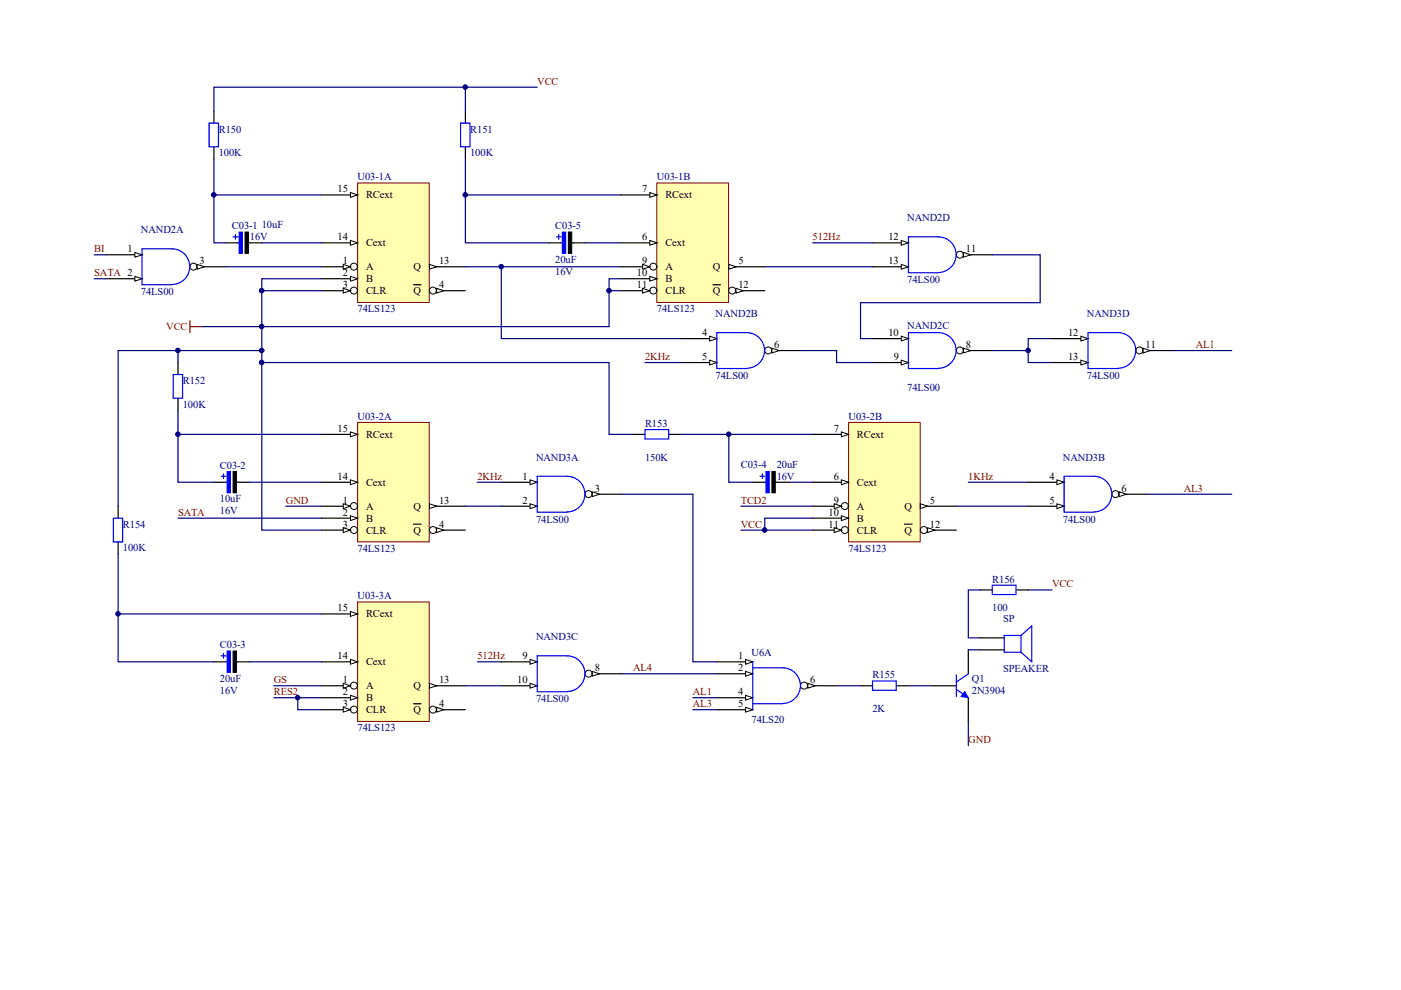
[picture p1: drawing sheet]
<svg xmlns="http://www.w3.org/2000/svg" width="297mm" height="210mm" viewBox="0 0 297 210" stroke-linecap="round" stroke-linejoin="round" font-family="sans-serif">
<path d="M22.5 54h7.6" fill="none" stroke="#000" stroke-width=".25"/>
<path d="M28.6 53.5l1.5 .5-1.5 .5z" fill="#fffcf8"/>
<path d="M28.6 53.5l1.5 .5-1.5 .5z" fill="none" stroke="#000" stroke-width=".21"/>
<path d="M22.5 59.1h7.6" fill="none" stroke="#000" stroke-width=".25"/>
<path d="M28.6 58.6l1.5 .5-1.5 .5z" fill="#fffcf8"/>
<path d="M28.6 58.6l1.5 .5-1.5 .5z" fill="none" stroke="#000" stroke-width=".21"/>
<path d="M40.3 56.6h7.6" fill="none" stroke="#000" stroke-width=".25"/>
<circle cx="41" cy="56.5" r=".74" fill="#fffcf8" stroke="#000" stroke-width=".21"/>
<path d="M41.8 56.1l1.5 .5-1.5 .5z" fill="#fffcf8"/>
<path d="M41.8 56.1l1.5 .5-1.5 .5z" fill="none" stroke="#000" stroke-width=".21"/>
<path d="M36.5 60.3a3.8 3.8 0 0 0 3.7-3.8 3.8 3.8 0 0 0-3.7-3.7h-6.4v7.6h6.4" fill="none" stroke="#00f" stroke-width=".25"/>
<path d="M144.4 71.8h7.6" fill="none" stroke="#000" stroke-width=".25"/>
<path d="M150.5 71.3l1.5 .5-1.5 .5z" fill="#fffcf8"/>
<path d="M150.5 71.3l1.5 .5-1.5 .5z" fill="none" stroke="#000" stroke-width=".21"/>
<path d="M144.4 76.9h7.6" fill="none" stroke="#000" stroke-width=".25"/>
<path d="M150.5 76.4l1.5 .5-1.5 .5z" fill="#fffcf8"/>
<path d="M150.5 76.4l1.5 .5-1.5 .5z" fill="none" stroke="#000" stroke-width=".21"/>
<path d="M162.1 74.3h7.7" fill="none" stroke="#000" stroke-width=".25"/>
<circle cx="162.9" cy="74.3" r=".74" fill="#fffcf8" stroke="#000" stroke-width=".21"/>
<path d="M163.7 73.8l1.5 .5-1.5 .5z" fill="#fffcf8"/>
<path d="M163.7 73.8l1.5 .5-1.5 .5z" fill="none" stroke="#000" stroke-width=".21"/>
<path d="M158.3 78.1a3.8 3.8 0 0 0 3.8-3.8 3.8 3.8 0 0 0-3.8-3.8h-6.3v7.6h6.3" fill="none" stroke="#00f" stroke-width=".25"/>
<path d="M106.3 102.2h7.6" fill="none" stroke="#000" stroke-width=".25"/>
<path d="M112.4 101.7l1.5 .5-1.5 .6z" fill="#fffcf8"/>
<path d="M112.4 101.7l1.5 .5-1.5 .6z" fill="none" stroke="#000" stroke-width=".21"/>
<path d="M106.3 107.3h7.6" fill="none" stroke="#000" stroke-width=".25"/>
<path d="M112.4 106.8l1.5 .5-1.5 .5z" fill="#fffcf8"/>
<path d="M112.4 106.8l1.5 .5-1.5 .5z" fill="none" stroke="#000" stroke-width=".21"/>
<path d="M124.1 104.8h7.6" fill="none" stroke="#000" stroke-width=".25"/>
<circle cx="124.8" cy="104.8" r=".74" fill="#fffcf8" stroke="#000" stroke-width=".21"/>
<path d="M125.6 104.3l1.5 .5-1.5 .5z" fill="#fffcf8"/>
<path d="M125.6 104.3l1.5 .5-1.5 .5z" fill="none" stroke="#000" stroke-width=".21"/>
<path d="M120.3 108.5a3.8 3.8 0 0 0 3.7-3.7 3.8 3.8 0 0 0-3.7-3.8h-6.4v7.6h6.4" fill="none" stroke="#00f" stroke-width=".25"/>
<path d="M124.1 142.9h7.6" fill="none" stroke="#000" stroke-width=".25"/>
<circle cx="124.8" cy="142.8" r=".74" fill="#fffcf8" stroke="#000" stroke-width=".21"/>
<path d="M125.6 142.4l1.5 .5-1.5 .5z" fill="#fffcf8"/>
<path d="M125.6 142.4l1.5 .5-1.5 .5z" fill="none" stroke="#000" stroke-width=".21"/>
<path d="M106.3 140.3h7.6" fill="none" stroke="#000" stroke-width=".25"/>
<path d="M112.4 139.8l1.5 .5-1.5 .5z" fill="#fffcf8"/>
<path d="M112.4 139.8l1.5 .5-1.5 .5z" fill="none" stroke="#000" stroke-width=".21"/>
<path d="M106.3 145.4h7.6" fill="none" stroke="#000" stroke-width=".25"/>
<path d="M112.4 144.9l1.5 .5-1.5 .5z" fill="#fffcf8"/>
<path d="M112.4 144.9l1.5 .5-1.5 .5z" fill="none" stroke="#000" stroke-width=".21"/>
<path d="M120.3 146.6a3.8 3.8 0 0 0 3.7-3.8 3.8 3.8 0 0 0-3.7-3.7h-6.4v7.6h6.4" fill="none" stroke="#00f" stroke-width=".25"/>
<path d="M202.8 54h7.6" fill="none" stroke="#000" stroke-width=".25"/>
<circle cx="203.5" cy="54" r=".74" fill="#fffcf8" stroke="#000" stroke-width=".21"/>
<path d="M204.3 53.5l1.5 .5-1.5 .5z" fill="#fffcf8"/>
<path d="M204.3 53.5l1.5 .5-1.5 .5z" fill="none" stroke="#000" stroke-width=".21"/>
<path d="M185 51.5h7.6" fill="none" stroke="#000" stroke-width=".25"/>
<path d="M191.1 51l1.5 .5-1.5 .5z" fill="#fffcf8"/>
<path d="M191.1 51l1.5 .5-1.5 .5z" fill="none" stroke="#000" stroke-width=".21"/>
<path d="M185 56.6h7.6" fill="none" stroke="#000" stroke-width=".25"/>
<path d="M191.1 56.1l1.5 .5-1.5 .5z" fill="#fffcf8"/>
<path d="M191.1 56.1l1.5 .5-1.5 .5z" fill="none" stroke="#000" stroke-width=".21"/>
<path d="M199 57.8a3.8 3.8 0 0 0 3.7-3.8 3.8 3.8 0 0 0-3.7-3.8h-6.4v7.6h6.4" fill="none" stroke="#00f" stroke-width=".25"/>
<path d="M240.8 74.3h7.7" fill="none" stroke="#000" stroke-width=".25"/>
<circle cx="241.6" cy="74.3" r=".74" fill="#fffcf8" stroke="#000" stroke-width=".21"/>
<path d="M242.4 73.8l1.5 .5-1.5 .5z" fill="#fffcf8"/>
<path d="M242.4 73.8l1.5 .5-1.5 .5z" fill="none" stroke="#000" stroke-width=".21"/>
<path d="M223.1 71.8h7.6" fill="none" stroke="#000" stroke-width=".25"/>
<path d="M229.2 71.3l1.5 .5-1.5 .5z" fill="#fffcf8"/>
<path d="M229.2 71.3l1.5 .5-1.5 .5z" fill="none" stroke="#000" stroke-width=".21"/>
<path d="M223.1 76.9h7.6" fill="none" stroke="#000" stroke-width=".25"/>
<path d="M229.2 76.4l1.5 .5-1.5 .5z" fill="#fffcf8"/>
<path d="M229.2 76.4l1.5 .5-1.5 .5z" fill="none" stroke="#000" stroke-width=".21"/>
<path d="M237 78.1a3.8 3.8 0 0 0 3.8-3.8 3.8 3.8 0 0 0-3.8-3.8h-6.3v7.6h6.3" fill="none" stroke="#00f" stroke-width=".25"/>
<path d="M202.8 74.3h7.6" fill="none" stroke="#000" stroke-width=".25"/>
<circle cx="203.5" cy="74.3" r=".74" fill="#fffcf8" stroke="#000" stroke-width=".21"/>
<path d="M204.3 73.8l1.5 .5-1.5 .5z" fill="#fffcf8"/>
<path d="M204.3 73.8l1.5 .5-1.5 .5z" fill="none" stroke="#000" stroke-width=".21"/>
<path d="M185 76.9h7.6" fill="none" stroke="#000" stroke-width=".25"/>
<path d="M191.1 76.4l1.5 .5-1.5 .5z" fill="#fffcf8"/>
<path d="M191.1 76.4l1.5 .5-1.5 .5z" fill="none" stroke="#000" stroke-width=".21"/>
<path d="M185 71.8h7.6" fill="none" stroke="#000" stroke-width=".25"/>
<path d="M191.1 71.3l1.5 .5-1.5 .5z" fill="#fffcf8"/>
<path d="M191.1 71.3l1.5 .5-1.5 .5z" fill="none" stroke="#000" stroke-width=".21"/>
<path d="M199 78.1a3.8 3.8 0 0 0 3.7-3.8 3.8 3.8 0 0 0-3.7-3.8h-6.4v7.6h6.4" fill="none" stroke="#00f" stroke-width=".25"/>
<path d="M75.8 38.8h15.2v25.3h-15.2z" fill="#ffffb0" stroke="#800000" stroke-width=".21"/>
<path d="M68.2 56.6h7.6" fill="none" stroke="#000" stroke-width=".25"/>
<circle cx="75" cy="56.5" r=".74" fill="#fffcf8" stroke="#000" stroke-width=".21"/>
<path d="M72.8 56.1l1.5 .5-1.5 .5z" fill="#fffcf8"/>
<path d="M72.8 56.1l1.5 .5-1.5 .5z" fill="none" stroke="#000" stroke-width=".21"/>
<path d="M68.2 59.1h7.6" fill="none" stroke="#000" stroke-width=".25"/>
<path d="M74.3 58.6l1.5 .5-1.5 .5z" fill="#fffcf8"/>
<path d="M74.3 58.6l1.5 .5-1.5 .5z" fill="none" stroke="#000" stroke-width=".21"/>
<path d="M68.2 61.6h7.6" fill="none" stroke="#000" stroke-width=".25"/>
<circle cx="75" cy="61.6" r=".74" fill="#fffcf8" stroke="#000" stroke-width=".21"/>
<path d="M72.8 61.1l1.5 .5-1.5 .5z" fill="#fffcf8"/>
<path d="M72.8 61.1l1.5 .5-1.5 .5z" fill="none" stroke="#000" stroke-width=".21"/>
<path d="M91.1 61.6h7.6" fill="none" stroke="#000" stroke-width=".25"/>
<circle cx="91.8" cy="61.6" r=".74" fill="#fffcf8" stroke="#000" stroke-width=".21"/>
<path d="M92.6 61.1l1.5 .5-1.5 .5z" fill="#fffcf8"/>
<path d="M92.6 61.1l1.5 .5-1.5 .5z" fill="none" stroke="#000" stroke-width=".21"/>
<path d="M91.1 56.6h7.6M87.7 60.4h1.6" fill="none" stroke="#000" stroke-width=".25"/>
<path d="M91.1 56.1l1.5 .5-1.5 .5z" fill="#fffcf8"/>
<path d="M91.1 56.1l1.5 .5-1.5 .5z" fill="none" stroke="#000" stroke-width=".21"/>
<path d="M68.2 51.5h7.6" fill="none" stroke="#000" stroke-width=".25"/>
<path d="M74.3 51l1.5 .5-1.5 .5z" fill="#fffcf8"/>
<path d="M74.3 51l1.5 .5-1.5 .5z" fill="none" stroke="#000" stroke-width=".21"/>
<path d="M68.2 41.3h7.6" fill="none" stroke="#000" stroke-width=".25"/>
<path d="M74.3 40.8l1.5 .5-1.5 .5z" fill="#fffcf8"/>
<path d="M74.3 40.8l1.5 .5-1.5 .5z" fill="none" stroke="#000" stroke-width=".21"/>
<path d="M139.3 38.8h15.2v25.3h-15.2z" fill="#ffffb0" stroke="#800000" stroke-width=".21"/>
<path d="M131.7 56.6h7.6" fill="none" stroke="#000" stroke-width=".25"/>
<circle cx="138.5" cy="56.5" r=".74" fill="#fffcf8" stroke="#000" stroke-width=".21"/>
<path d="M136.2 56.1l1.6 .5-1.6 .5z" fill="#fffcf8"/>
<path d="M136.2 56.1l1.6 .5-1.6 .5z" fill="none" stroke="#000" stroke-width=".21"/>
<path d="M131.7 59.1h7.6" fill="none" stroke="#000" stroke-width=".25"/>
<path d="M137.8 58.6l1.5 .5-1.5 .5z" fill="#fffcf8"/>
<path d="M137.8 58.6l1.5 .5-1.5 .5z" fill="none" stroke="#000" stroke-width=".21"/>
<path d="M131.7 61.6h7.6" fill="none" stroke="#000" stroke-width=".25"/>
<circle cx="138.5" cy="61.6" r=".74" fill="#fffcf8" stroke="#000" stroke-width=".21"/>
<path d="M136.2 61.1l1.6 .5-1.6 .5z" fill="#fffcf8"/>
<path d="M136.2 61.1l1.6 .5-1.6 .5z" fill="none" stroke="#000" stroke-width=".21"/>
<path d="M154.5 61.6h7.6" fill="none" stroke="#000" stroke-width=".25"/>
<circle cx="155.3" cy="61.6" r=".74" fill="#fffcf8" stroke="#000" stroke-width=".21"/>
<path d="M156 61.1l1.6 .5-1.6 .5z" fill="#fffcf8"/>
<path d="M156 61.1l1.6 .5-1.6 .5z" fill="none" stroke="#000" stroke-width=".21"/>
<path d="M154.5 56.6h7.6M151.1 60.4h1.6" fill="none" stroke="#000" stroke-width=".25"/>
<path d="M154.5 56.1l1.5 .5-1.5 .5z" fill="#fffcf8"/>
<path d="M154.5 56.1l1.5 .5-1.5 .5z" fill="none" stroke="#000" stroke-width=".21"/>
<path d="M131.7 51.5h7.6" fill="none" stroke="#000" stroke-width=".25"/>
<path d="M137.8 51l1.5 .5-1.5 .5z" fill="#fffcf8"/>
<path d="M137.8 51l1.5 .5-1.5 .5z" fill="none" stroke="#000" stroke-width=".21"/>
<path d="M131.7 41.3h7.6" fill="none" stroke="#000" stroke-width=".25"/>
<path d="M137.8 40.8l1.5 .5-1.5 .5z" fill="#fffcf8"/>
<path d="M137.8 40.8l1.5 .5-1.5 .5z" fill="none" stroke="#000" stroke-width=".21"/>
<path d="M75.8 89.6h15.2v25.3h-15.2z" fill="#ffffb0" stroke="#800000" stroke-width=".21"/>
<path d="M68.2 107.3h7.6" fill="none" stroke="#000" stroke-width=".25"/>
<circle cx="75" cy="107.3" r=".74" fill="#fffcf8" stroke="#000" stroke-width=".21"/>
<path d="M72.8 106.8l1.5 .5-1.5 .5z" fill="#fffcf8"/>
<path d="M72.8 106.8l1.5 .5-1.5 .5z" fill="none" stroke="#000" stroke-width=".21"/>
<path d="M68.2 109.9h7.6" fill="none" stroke="#000" stroke-width=".25"/>
<path d="M74.3 109.4l1.5 .5-1.5 .5z" fill="#fffcf8"/>
<path d="M74.3 109.4l1.5 .5-1.5 .5z" fill="none" stroke="#000" stroke-width=".21"/>
<path d="M68.2 112.4h7.6" fill="none" stroke="#000" stroke-width=".25"/>
<circle cx="75" cy="112.4" r=".74" fill="#fffcf8" stroke="#000" stroke-width=".21"/>
<path d="M72.8 111.9l1.5 .5-1.5 .5z" fill="#fffcf8"/>
<path d="M72.8 111.9l1.5 .5-1.5 .5z" fill="none" stroke="#000" stroke-width=".21"/>
<path d="M91.1 112.4h7.6" fill="none" stroke="#000" stroke-width=".25"/>
<circle cx="91.8" cy="112.4" r=".74" fill="#fffcf8" stroke="#000" stroke-width=".21"/>
<path d="M92.6 111.9l1.5 .5-1.5 .5z" fill="#fffcf8"/>
<path d="M92.6 111.9l1.5 .5-1.5 .5z" fill="none" stroke="#000" stroke-width=".21"/>
<path d="M87.7 111.1h1.6M91.1 107.3h7.6" fill="none" stroke="#000" stroke-width=".25"/>
<path d="M91.1 106.8l1.5 .5-1.5 .5z" fill="#fffcf8"/>
<path d="M91.1 106.8l1.5 .5-1.5 .5z" fill="none" stroke="#000" stroke-width=".21"/>
<path d="M68.2 102.2h7.6" fill="none" stroke="#000" stroke-width=".25"/>
<path d="M74.3 101.7l1.5 .5-1.5 .6z" fill="#fffcf8"/>
<path d="M74.3 101.7l1.5 .5-1.5 .6z" fill="none" stroke="#000" stroke-width=".21"/>
<path d="M68.2 92.1h7.6" fill="none" stroke="#000" stroke-width=".25"/>
<path d="M74.3 91.6l1.5 .5-1.5 .5z" fill="#fffcf8"/>
<path d="M74.3 91.6l1.5 .5-1.5 .5z" fill="none" stroke="#000" stroke-width=".21"/>
<path d="M179.9 89.6h15.2v25.3h-15.2z" fill="#ffffb0" stroke="#800000" stroke-width=".21"/>
<path d="M172.3 107.3h7.6" fill="none" stroke="#000" stroke-width=".25"/>
<circle cx="179.1" cy="107.3" r=".74" fill="#fffcf8" stroke="#000" stroke-width=".21"/>
<path d="M176.9 106.8l1.5 .5-1.5 .5z" fill="#fffcf8"/>
<path d="M176.9 106.8l1.5 .5-1.5 .5z" fill="none" stroke="#000" stroke-width=".21"/>
<path d="M172.3 109.9h7.6" fill="none" stroke="#000" stroke-width=".25"/>
<path d="M178.4 109.4l1.5 .5-1.5 .5z" fill="#fffcf8"/>
<path d="M178.4 109.4l1.5 .5-1.5 .5z" fill="none" stroke="#000" stroke-width=".21"/>
<path d="M172.3 112.4h7.6" fill="none" stroke="#000" stroke-width=".25"/>
<circle cx="179.1" cy="112.4" r=".74" fill="#fffcf8" stroke="#000" stroke-width=".21"/>
<path d="M176.9 111.9l1.5 .5-1.5 .5z" fill="#fffcf8"/>
<path d="M176.9 111.9l1.5 .5-1.5 .5z" fill="none" stroke="#000" stroke-width=".21"/>
<path d="M195.1 112.4h7.7" fill="none" stroke="#000" stroke-width=".25"/>
<circle cx="195.9" cy="112.4" r=".74" fill="#fffcf8" stroke="#000" stroke-width=".21"/>
<path d="M196.7 111.9l1.5 .5-1.5 .5z" fill="#fffcf8"/>
<path d="M196.7 111.9l1.5 .5-1.5 .5z" fill="none" stroke="#000" stroke-width=".21"/>
<path d="M191.8 111.1h1.6M195.1 107.3h7.7" fill="none" stroke="#000" stroke-width=".25"/>
<path d="M195.1 106.8l1.6 .5-1.6 .5z" fill="#fffcf8"/>
<path d="M195.1 106.8l1.6 .5-1.6 .5z" fill="none" stroke="#000" stroke-width=".21"/>
<path d="M172.3 102.2h7.6" fill="none" stroke="#000" stroke-width=".25"/>
<path d="M178.4 101.7l1.5 .5-1.5 .6z" fill="#fffcf8"/>
<path d="M178.4 101.7l1.5 .5-1.5 .6z" fill="none" stroke="#000" stroke-width=".21"/>
<path d="M172.3 92.1h7.6" fill="none" stroke="#000" stroke-width=".25"/>
<path d="M178.4 91.6l1.5 .5-1.5 .5z" fill="#fffcf8"/>
<path d="M178.4 91.6l1.5 .5-1.5 .5z" fill="none" stroke="#000" stroke-width=".21"/>
<path d="M75.8 127.6h15.2v25.4h-15.2z" fill="#ffffb0" stroke="#800000" stroke-width=".21"/>
<path d="M68.2 145.4h7.6" fill="none" stroke="#000" stroke-width=".25"/>
<circle cx="75" cy="145.4" r=".74" fill="#fffcf8" stroke="#000" stroke-width=".21"/>
<path d="M72.8 144.9l1.5 .5-1.5 .5z" fill="#fffcf8"/>
<path d="M72.8 144.9l1.5 .5-1.5 .5z" fill="none" stroke="#000" stroke-width=".21"/>
<path d="M68.2 147.9h7.6" fill="none" stroke="#000" stroke-width=".25"/>
<path d="M74.3 147.4l1.5 .5-1.5 .5z" fill="#fffcf8"/>
<path d="M74.3 147.4l1.5 .5-1.5 .5z" fill="none" stroke="#000" stroke-width=".21"/>
<path d="M68.2 150.5h7.6" fill="none" stroke="#000" stroke-width=".25"/>
<circle cx="75" cy="150.4" r=".74" fill="#fffcf8" stroke="#000" stroke-width=".21"/>
<path d="M72.8 150l1.5 .5-1.5 .5z" fill="#fffcf8"/>
<path d="M72.8 150l1.5 .5-1.5 .5z" fill="none" stroke="#000" stroke-width=".21"/>
<path d="M91.1 150.5h7.6" fill="none" stroke="#000" stroke-width=".25"/>
<circle cx="91.8" cy="150.4" r=".74" fill="#fffcf8" stroke="#000" stroke-width=".21"/>
<path d="M92.6 150l1.5 .5-1.5 .5z" fill="#fffcf8"/>
<path d="M92.6 150l1.5 .5-1.5 .5z" fill="none" stroke="#000" stroke-width=".21"/>
<path d="M87.7 149.2h1.6M91.1 145.4h7.6" fill="none" stroke="#000" stroke-width=".25"/>
<path d="M91.1 144.9l1.5 .5-1.5 .5z" fill="#fffcf8"/>
<path d="M91.1 144.9l1.5 .5-1.5 .5z" fill="none" stroke="#000" stroke-width=".21"/>
<path d="M68.2 140.3h7.6" fill="none" stroke="#000" stroke-width=".25"/>
<path d="M74.3 139.8l1.5 .5-1.5 .5z" fill="#fffcf8"/>
<path d="M74.3 139.8l1.5 .5-1.5 .5z" fill="none" stroke="#000" stroke-width=".21"/>
<path d="M68.2 130.2h7.6" fill="none" stroke="#000" stroke-width=".25"/>
<path d="M74.3 129.7l1.5 .5-1.5 .5z" fill="#fffcf8"/>
<path d="M74.3 129.7l1.5 .5-1.5 .5z" fill="none" stroke="#000" stroke-width=".21"/>
<g fill="none" stroke="#000" stroke-width=".25">
<path d="M45.4 23.6v2.5M45.4 31.2v2.5M98.7 23.6v2.5M98.7 31.2v2.5M37.7 76.9v2.5M37.7 84.5v2.5M134.2 92.1h2.6M141.8 92.1h2.6M25 107.3v2.6M25 114.9v2.6M207.8 125.1h2.6M215.5 125.1h2.5"/>
<path d="M152 140.3h7.6M182.5 145.4h2.5M190.1 145.4h2.5"/>
</g>
<path d="M44.3 26.1h2v5h-2zM97.7 26.1h1.9v5h-1.9zM36.7 79.4h2v5h-2zM136.8 91.1h5v2h-5zM24 109.9h2v5h-2zM210.4 124.1h5v2h-5zM185 144.4h5v2h-5z" fill="none" stroke="#00f" stroke-width=".25"/>
<path d="M158.1 139.8l1.5 .5-1.5 .5z" fill="#fffcf8"/>
<path d="M158.1 139.8l1.5 .5-1.5 .5z" fill="none" stroke="#000" stroke-width=".21"/>
<path d="M152 142.9h7.6" fill="none" stroke="#000" stroke-width=".25"/>
<path d="M158.1 142.4l1.5 .5-1.5 .5z" fill="#fffcf8"/>
<path d="M158.1 142.4l1.5 .5-1.5 .5z" fill="none" stroke="#000" stroke-width=".21"/>
<path d="M152 147.9h7.6" fill="none" stroke="#000" stroke-width=".25"/>
<path d="M158.1 147.4l1.5 .5-1.5 .5z" fill="#fffcf8"/>
<path d="M158.1 147.4l1.5 .5-1.5 .5z" fill="none" stroke="#000" stroke-width=".21"/>
<path d="M152 150.5h7.6" fill="none" stroke="#000" stroke-width=".25"/>
<path d="M158.1 150l1.5 .5-1.5 .5z" fill="#fffcf8"/>
<path d="M158.1 150l1.5 .5-1.5 .5z" fill="none" stroke="#000" stroke-width=".21"/>
<path d="M169.8 145.4h7.6" fill="none" stroke="#000" stroke-width=".25"/>
<circle cx="170.5" cy="145.4" r=".74" fill="#fffcf8" stroke="#000" stroke-width=".21"/>
<path d="M171.3 144.9l1.5 .5-1.5 .5z" fill="#fffcf8"/>
<path d="M171.3 144.9l1.5 .5-1.5 .5z" fill="none" stroke="#000" stroke-width=".21"/>
<g fill="none" stroke="#00f" stroke-width=".25">
<path d="M49.4 50.2h1M49.9 49.7v1M50.4 51.5h.8M118 50.2h1M118.5 49.7v1M119 51.5h.7M46.9 101h1M47.4 100.5v1M47.9 102.2h.8M161.1 101h1M161.6 100.5v1M162.1 102.2h.8"/>
<path d="M46.9 139.1h1M47.4 138.5v1.1M216.5 134.7l2.3-2v7.6l-2.3-2M216.5 134.7h-3.6v3.6h3.6M216.5 134.7v3.6M47.9 140.3h.8M159.6 141.6h6.3a3.8 3.8 0 0 1 3.8 3.8 3.8 3.8 0 0 1-3.8 3.8M159.6 140.3v10.2M159.6 149.2h6.3M202.8 146.2l2.5 1.7M202.8 143.1v4.6M205.3 142.9l-2.5 1.7"/>
</g>
<g fill="none" stroke="#000" stroke-width=".25">
<path d="M47.9 51.5h2.5M52.2 51.5h3.3M116.4 51.5h2.6M120.8 51.5h3.3M45.4 102.2h2.5M49.7 102.2h3.3M159.6 102.2h2.5M163.9 102.2h3.3M205.3 137.8v5.1M207.8 135.2h5.1M207.8 137.8h5.1M45.4 140.3h2.5"/>
<path d="M49.7 140.3h3.3M197.7 145.4h5.1M205.3 147.9v5.1"/>
</g>
<g fill="#00f" stroke="#00f" stroke-width=".21">
<path d="M162.4 100h.7v4.5h-.7z"/>
<path d="M50.7 49.2h.7v4.5h-.7z"/>
<path d="M119.2 49.2h.7v4.5h-.7z"/>
<path d="M48.1 100h.8v4.5h-.8z"/>
<path d="M48.1 138h.8v4.6h-.8z"/>
</g>
<path d="M52 49.2h.7v4.5h-.7zM120.5 49.2h.7v4.5h-.7zM49.4 100h.7v4.5h-.7zM163.7 100h.7v4.5h-.7zM49.4 138h.7v4.6h-.7z" fill="#000" stroke="#000" stroke-width=".21"/>
<path d="M204.5 146.7l.8 1.2-1.5-.2z" fill="#00f"/>
<path d="M204.5 146.7l.8 1.2-1.5-.2z" fill="none" stroke="#00f" stroke-width=".21"/>
<g fill="none" stroke="#000080" stroke-width=".25">
<path d="M98.7 18.5v5.1M113.9 18.5h-68.5v5.1M45.4 33.7v17.8h2.5M98.7 33.7v17.8h17.7M45.4 41.3h22.8M47.9 56.6h20.3M55.5 51.5h12.7M68.2 59.1h-12.7v2.5M98.7 41.3h33M98.7 56.6h33M106.3 56.6v15.2h38.1M124.1 51.5h7.6"/>
<path d="M131.7 59.1h-2.6v10.2h-73.6v43.1h12.7M162.1 56.6h22.9M172.3 51.5h12.7M210.4 54h10.1v10.2h-38v7.6h2.5M37.7 74.3h-12.7v33M55.5 74.3h-17.8v2.6M55.5 76.9h73.6v15.2h5.1M68.2 61.6h-12.7v7.7h-12.7M129.1 61.6h2.6M136.8 76.9h7.6M169.8 74.3h7.6v2.6h7.6M218 74.3v2.6h5.1"/>
<path d="M223.1 71.8h-5.1v2.5h-7.6M248.5 74.3h12.7M37.7 87v5.1h30.5M37.7 92.1v10.1h7.7M144.4 92.1h27.9M154.5 92.1v10.1h5.1M25 117.5v12.7h43.2M37.7 109.9h30.5M53 102.2h15.2M60.6 107.3h7.6M98.7 107.3h7.6M131.7 104.8h15.2v35.5h5.1"/>
<path d="M157.1 107.3h15.2M157.1 112.4h15.2M167.2 102.2h5.1M172.3 109.9h-10.2v2.5M25 130.2v10.1h20.4M205.3 137.8h2.5M207.8 125.1h-2.5v10.1h2.5M218 125.1h5.1M53 140.3h15.2M58.1 145.4h10.1M58.1 147.9h10.1M63.1 147.9v2.6h5.1"/>
<path d="M98.7 145.4h7.6M131.7 142.9h20.3M146.9 147.9h5.1M146.9 150.5h5.1M177.4 145.4h5.1M192.6 145.4h5.1"/>
</g>
<path d="M40.3 68v2.5M40.3 69.3h2.5" fill="none" stroke="#800000" stroke-width=".25"/>
<path d="M218 102.2h7.6" fill="none" stroke="#000" stroke-width=".25"/>
<path d="M224.1 101.7l1.5 .5-1.5 .6z" fill="#fffcf8"/>
<path d="M224.1 101.7l1.5 .5-1.5 .6z" fill="none" stroke="#000" stroke-width=".21"/>
<path d="M218 107.3h7.6" fill="none" stroke="#000" stroke-width=".25"/>
<path d="M224.1 106.8l1.5 .5-1.5 .5z" fill="#fffcf8"/>
<path d="M224.1 106.8l1.5 .5-1.5 .5z" fill="none" stroke="#000" stroke-width=".21"/>
<path d="M235.8 104.8h7.6" fill="none" stroke="#000" stroke-width=".25"/>
<circle cx="236.5" cy="104.8" r=".74" fill="#fffcf8" stroke="#000" stroke-width=".21"/>
<path d="M237.3 104.3l1.5 .5-1.5 .5z" fill="#fffcf8"/>
<path d="M237.3 104.3l1.5 .5-1.5 .5z" fill="none" stroke="#000" stroke-width=".21"/>
<path d="M232 108.5a3.8 3.8 0 0 0 3.7-3.7 3.8 3.8 0 0 0-3.7-3.8h-6.4v7.6h6.4" fill="none" stroke="#00f" stroke-width=".25"/>
<path d="M20 54h2.5M20 59.1h2.5M101.2 102.2h5.1M202.8 107.3h15.2M205.3 102.2h12.7M243.4 104.8h17.8M101.2 140.3h5.1M205.3 153v5.1" fill="none" stroke="#000080" stroke-width=".25"/>
<g fill="#000080" stroke="#000080" stroke-width=".21">
<circle cx="25" cy="130.1" r=".48"/>
<circle cx="37.7" cy="92.1" r=".48"/>
<circle cx="37.7" cy="74.3" r=".48"/>
<circle cx="45.3" cy="41.3" r=".49"/>
<circle cx="55.5" cy="76.8" r=".49"/>
<circle cx="55.5" cy="74.3" r=".49"/>
<circle cx="55.5" cy="69.2" r=".49"/>
<circle cx="55.5" cy="61.6" r=".49"/>
<circle cx="63.1" cy="147.9" r=".48"/>
<circle cx="98.6" cy="41.3" r=".48"/>
<circle cx="98.6" cy="18.5" r=".48"/>
<circle cx="106.3" cy="56.5" r=".48"/>
<circle cx="129.1" cy="61.6" r=".48"/>
<circle cx="154.5" cy="92.1" r=".48"/>
<circle cx="162.1" cy="112.4" r=".48"/>
<circle cx="218" cy="74.3" r=".48"/>
</g>
<g font-size="2.2" fill="#800000">
<text x="113.9" y="17.9">VCC</text>
<text x="20" y="53.5">BI</text>
<text x="172.3" y="50.9">512Hz</text>
<text x="20" y="58.6">SATA 2</text>
<text x="35.3" y="70">VCC</text>
<text x="136.8" y="76.3">2KHz</text>
<text x="253.5" y="73.8">AL1</text>
<text x="101.2" y="101.7">2KHz</text>
<text x="205.3" y="101.7">1KHz</text>
<text x="60.6" y="106.8">GND</text>
<text x="157.1" y="106.8">TCD2</text>
<text x="251" y="104.2">AL3</text>
<text x="37.7" y="109.3">SATA</text>
<text x="157.1" y="111.9">VCC</text>
<text x="223.1" y="124.5">VCC</text>
<text x="101.2" y="139.8">512Hz</text>
<text x="134.2" y="142.3">AL4</text>
<text x="58.1" y="144.8">GS</text>
<text x="58.1" y="147.4">RES2</text>
<text x="146.9" y="147.4">AL1</text>
<text x="146.9" y="149.9">AL3</text>
<text x="205.3" y="157.5">GND</text>
</g>
<g font-size="2.2" fill="#000080">
<text x="46.4" y="28.1">R150</text>
<text x="99.7" y="28.1">R151</text>
<text x="46.4" y="33.2">100K</text>
<text x="99.7" y="33.2">100K</text>
<text x="75.8" y="38.2">U03-1A</text>
<text x="139.3" y="38.2">U03-1B</text>
<text x="192.4" y="46.9">NAND2D</text>
<text x="29.9" y="49.4">NAND2A</text>
<text x="49.2" y="48.7">C03-1</text>
<text x="53" y="50.9">16V</text>
<text x="55.5" y="48.4">10uF</text>
<text x="117.7" y="48.7">C03-5</text>
<text x="117.7" y="55.8">20uF</text>
<text x="117.7" y="58.3">16V</text>
<text x="29.9" y="62.6">74LS00</text>
<text x="192.4" y="60.1">74LS00</text>
<text x="75.8" y="66.2">74LS123</text>
<text x="139.3" y="66.2">74LS123</text>
<text x="151.7" y="67.2">NAND2B</text>
<text x="192.4" y="69.7">NAND2C</text>
<text x="230.4" y="67.2">NAND3D</text>
<text x="38.8" y="81.4">R152</text>
<text x="151.7" y="80.4">74LS00</text>
<text x="192.4" y="82.9">74LS00</text>
<text x="230.4" y="80.4">74LS00</text>
<text x="38.8" y="86.5">100K</text>
<text x="75.8" y="89">U03-2A</text>
<text x="179.9" y="89">U03-2B</text>
<text x="136.8" y="90.5">R153</text>
<text x="46.6" y="99.4">C03-2</text>
<text x="113.6" y="97.6">NAND3A</text>
<text x="136.8" y="97.6">150K</text>
<text x="157.1" y="99.2">C03-4</text>
<text x="164.7" y="99.2">20uF</text>
<text x="164.7" y="101.7">16V</text>
<text x="225.4" y="97.6">NAND3B</text>
<text x="46.6" y="106.5">10uF</text>
<text x="26.1" y="111.9">R154</text>
<text x="46.6" y="109.1">16V</text>
<text x="113.6" y="110.8">74LS00</text>
<text x="225.4" y="110.8">74LS00</text>
<text x="26.1" y="116.9">100K</text>
<text x="75.8" y="116.9">74LS123</text>
<text x="179.9" y="116.9">74LS123</text>
<text x="210.4" y="123.5">R156</text>
<text x="75.8" y="127.1">U03-3A</text>
<text x="210.4" y="129.6">100</text>
<text x="212.7" y="131.9">SP</text>
<text x="46.6" y="137.5">C03-3</text>
<text x="113.6" y="135.7">NAND3C</text>
<text x="159.3" y="139">U6A</text>
<text x="185" y="143.8">R155</text>
<text x="212.7" y="142.6">SPEAKER</text>
<text x="46.6" y="144.6">20uF</text>
<text x="46.6" y="147.1">16V</text>
<text x="113.6" y="148.9">74LS00</text>
<text x="206.1" y="144.6">Q1</text>
<text x="206.1" y="147.1">2N3904</text>
<text x="75.8" y="155">74LS123</text>
<text x="159.3" y="153.2">74LS20</text>
<text x="185" y="150.9">2K</text>
</g>
<g font-size="2.2">
<text x="71.6" y="40.8">15</text>
<text x="136.2" y="40.8">7</text>
<text x="77.6" y="42.1">RCext</text>
<text x="141.1" y="42.1">RCext</text>
<text x="27" y="53.5">1</text>
<text x="71.6" y="50.9">14</text>
<text x="77.6" y="52.2">Cext</text>
<text x="136.2" y="50.9">6</text>
<text x="141.1" y="52.2">Cext</text>
<text x="188.4" y="50.9">12</text>
<text x="204.8" y="53.5">11</text>
<text x="42.3" y="56">3</text>
<text x="72.7" y="56">1</text>
<text x="72.7" y="58.6">2</text>
<text x="77.6" y="57.3">A</text>
<text x="77.6" y="59.8">B</text>
<text x="87.7" y="57.3">Q</text>
<text x="93.1" y="56">13</text>
<text x="135.1" y="58.6">10</text>
<text x="136.2" y="56">9</text>
<text x="141.1" y="57.3">A</text>
<text x="141.1" y="59.8">B</text>
<text x="151.1" y="57.3">Q</text>
<text x="156.6" y="56">5</text>
<text x="188.4" y="56">13</text>
<text x="72.7" y="61.1">3</text>
<text x="77.6" y="62.4">CLR</text>
<text x="87.7" y="62.4">Q</text>
<text x="93.1" y="61.1">4</text>
<text x="135.1" y="61.1">11</text>
<text x="141.1" y="62.4">CLR</text>
<text x="151.1" y="62.4">Q</text>
<text x="156.6" y="61.1">12</text>
<text x="148.9" y="71.2">4</text>
<text x="188.4" y="71.2">10</text>
<text x="226.4" y="71.2">12</text>
<text x="148.9" y="76.3">5</text>
<text x="164.2" y="73.8">6</text>
<text x="189.5" y="76.3">9</text>
<text x="204.8" y="73.8">8</text>
<text x="226.4" y="76.3">13</text>
<text x="242.9" y="73.8">11</text>
<text x="71.6" y="91.5">15</text>
<text x="77.6" y="92.8">RCext</text>
<text x="176.8" y="91.5">7</text>
<text x="181.7" y="92.8">RCext</text>
<text x="71.6" y="101.7">14</text>
<text x="110.8" y="101.7">1</text>
<text x="176.8" y="101.7">6</text>
<text x="222.5" y="101.7">4</text>
<text x="72.7" y="106.8">1</text>
<text x="77.6" y="103">Cext</text>
<text x="93.1" y="106.8">13</text>
<text x="110.8" y="106.8">2</text>
<text x="126.1" y="104.2">3</text>
<text x="176.8" y="106.8">9</text>
<text x="181.7" y="103">Cext</text>
<text x="197.2" y="106.8">5</text>
<text x="222.5" y="106.8">5</text>
<text x="237.8" y="104.2">6</text>
<text x="72.7" y="109.3">2</text>
<text x="72.7" y="111.9">3</text>
<text x="77.6" y="108">A</text>
<text x="77.6" y="110.6">B</text>
<text x="77.6" y="113.1">CLR</text>
<text x="87.7" y="113.1">Q</text>
<text x="87.7" y="108">Q</text>
<text x="93.1" y="111.9">4</text>
<text x="175.7" y="109.3">10</text>
<text x="175.7" y="111.9">11</text>
<text x="181.7" y="108">A</text>
<text x="181.7" y="110.6">B</text>
<text x="181.7" y="113.1">CLR</text>
<text x="191.8" y="113.1">Q</text>
<text x="191.8" y="108">Q</text>
<text x="197.2" y="111.9">12</text>
<text x="71.6" y="129.6">15</text>
<text x="77.6" y="130.9">RCext</text>
<text x="71.6" y="139.8">14</text>
<text x="77.6" y="141">Cext</text>
<text x="110.8" y="139.8">9</text>
<text x="126.1" y="142.3">8</text>
<text x="156.5" y="139.8">1</text>
<text x="156.5" y="142.3">2</text>
<text x="72.7" y="144.8">1</text>
<text x="72.7" y="147.4">2</text>
<text x="72.7" y="149.9">3</text>
<text x="77.6" y="146.1">A</text>
<text x="77.6" y="148.7">B</text>
<text x="87.7" y="146.1">Q</text>
<text x="93.1" y="149.9">4</text>
<text x="93.1" y="144.8">13</text>
<text x="109.7" y="144.8">10</text>
<text x="156.5" y="147.4">4</text>
<text x="156.5" y="149.9">5</text>
<text x="171.8" y="144.8">6</text>
<text x="77.6" y="151.2">CLR</text>
<text x="87.7" y="151.2">Q</text>
</g>
</svg>
